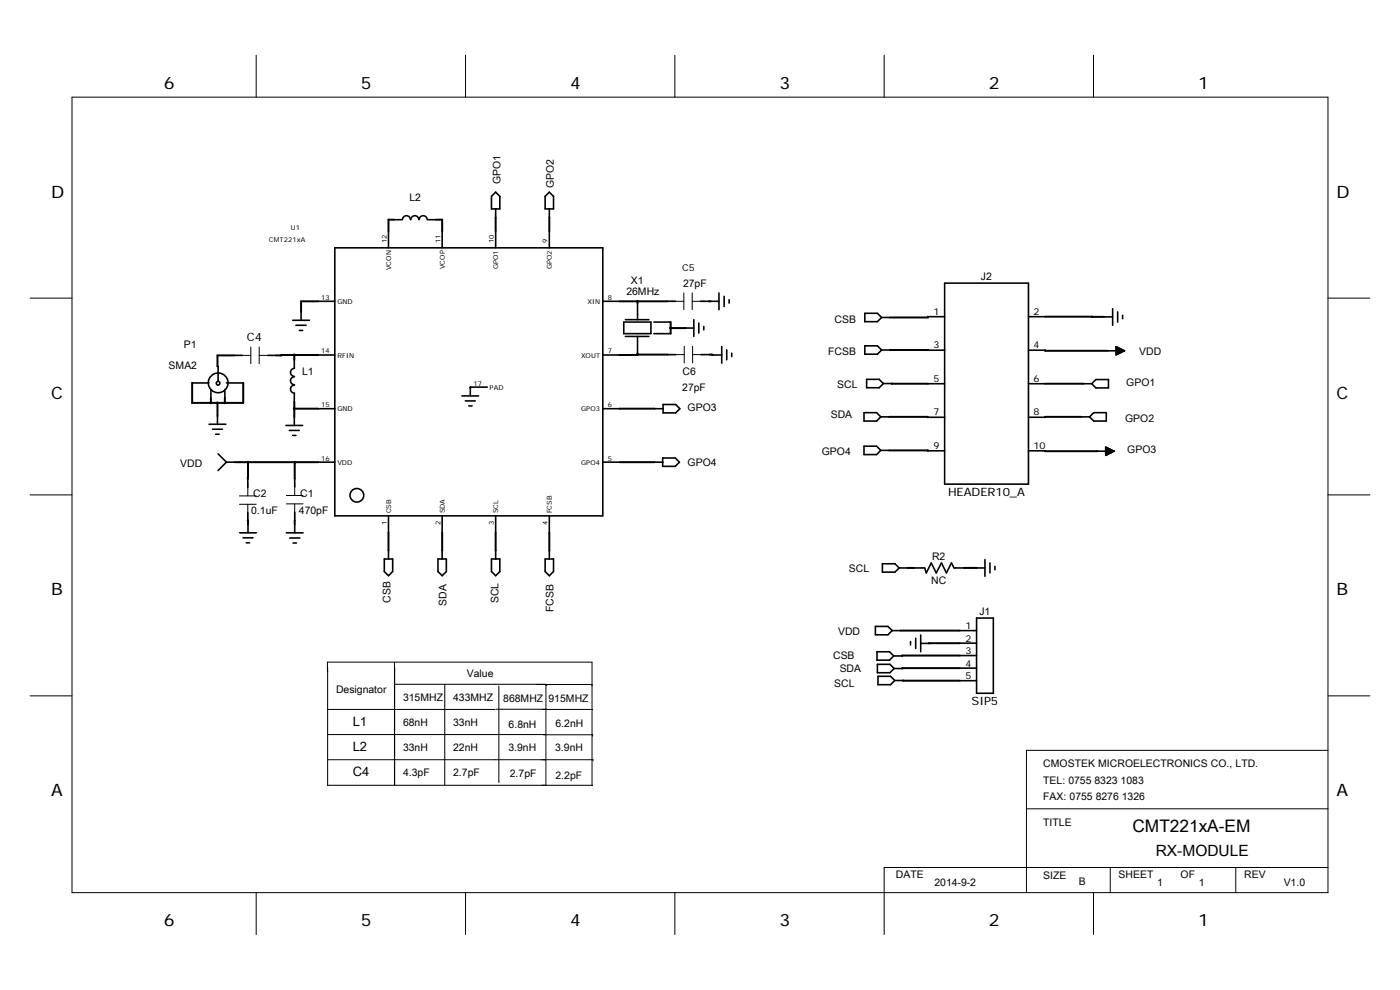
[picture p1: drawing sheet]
<svg xmlns="http://www.w3.org/2000/svg" width="297mm" height="210mm" viewBox="0 0 297 210" stroke-linecap="round" stroke-linejoin="round" font-family="sans-serif">
<g fill="none" stroke="#000" stroke-width=".21">
<path d="M54.3 11.7v8.9M98.8 11.7v8.9M143.2 11.7v8.9M187.6 11.7v8.9M232 11.7v8.9M15.3 20.6h266.4v168.7h-266.4zM6.4 63.2h8.9M49.6 75.4h3.6M53.2 73.6v3.6M55 75.4h2.7M55 73.6v3.6M141.5 63.9h3.6"/>
<path d="M141.6 75.2h3.6M145.1 62.1v3.6M145.2 73.4v3.6M146.8 63.9h2.7M146.8 62.1v3.6M146.9 75.2h2.7M146.9 73.4v3.6M281.7 63.2h8.9M6.4 105h8.9M50.8 105.2h3.5M50.8 107h3.5M52.6 102.5v2.7"/>
<path d="M52.6 107v3.5M60.7 105.1h3.6M60.7 106.9h3.6M62.5 102.4v2.7M62.5 106.9v3.5M281.7 105h8.9M6.4 147.6h8.9M69.5 141.6v24.9M69.5 155.8h46.3M69.5 150.5h35.5M69.5 142.4v-1.9h56.1v26.2l.1-.1-56.2-.1M83.7 140.5l-.1 25.9"/>
<path d="M83.7 141.6v24.9M83.7 145.2h32.1M94.4 145.2v21.3M105.2 150.4l20.5 .2M105.8 145.5l.1 20.4M113.8 145.2h11.8M115.3 155.9h10.4v.3M116 145.4h-.2v21.3M281.7 159.2h-63.9v30.1M281.8 147.6h8.8M69.5 161.2h56.3v.2M115.6 161.2h.1"/>
<path d="M217.8 171.6h63.9M54.3 189.3v8.9M98.8 189.3v8.9M143.2 189.3v8.9M217.8 184h.1M232 189.3v8.9M235.5 184v5.3M262.2 184v5.3M281.7 184h-94.1v14.2"/>
</g>
<g fill="none" stroke="#000" stroke-width=".34">
<path d="M71 52.6h56.9v56.8h-56.9zM82.4 49v3.6M83.6 46.6h1.7M85.4 46.6a.85 .85 0 0 1 .8-.8 .85 .85 0 0 1 .9 .8M87.2 46.6a.85 .85 0 0 1 .8-.8 .85 .85 0 0 1 .8 .8M88.9 46.6a.85 .85 0 0 1 .9-.8 .85 .85 0 0 1 .8 .8M90.7 46.6h1.7M93.8 49v3.6M105.1 44.3v1.8M105.1 49v3.6M105.1 40.8l.9 .8v2.7h-1.7v-2.7zM116.5 44.3v1.8"/>
<path d="M116.5 49v3.6M116.5 40.8l.9 .8v2.7h-1.8v-2.7zM46.3 77.7v3.2M49.6 75.4h1.8M56.8 75.4h1.7M62.1 67.9h3.6M62.4 76.3v1.8M62.5 78.1a.85 .85 0 0 0-.9 .9 .85 .85 0 0 0 .9 .8M62.5 79.9a.85 .85 0 0 0-.9 .9 .85 .85 0 0 0 .9 .8M62.8 69h2.1M63.5 70.1h.7M63.9 66.2v1.7"/>
<path d="M67.5 63.9h3.5M67.5 75.3h3.5M127.9 63.9h3.5M127.9 75.3h3.5M132.3 68.3h5.8v2.5h-5.8zM132.7 67.8h5M132.7 71.4h5M135.2 64.3v3.5M135.2 71.4v3.5M138.7 70.8h3.6M138.7 68.3h3.6M141.5 63.9h1.8"/>
<path d="M141.6 75.2h1.8M145.4 69.6h1.8M147.2 67.8v3.6M148.2 68.5v2.1M148.6 63.9h1.8M148.7 75.2h1.8M149.3 69.2v.8M150.7 63.9h1.8M151.3 75.3h1.8M152.5 62.1v3.6M153.1 73.5v3.5M153.6 62.9v2.1"/>
<path d="M154.2 74.2v2.1M154.7 63.6v.7M155.2 74.9v.7M183.5 66.5h2.6l.9 .8-.9 .9h-2.6zM183.5 73.4h2.6l.9 .8-.9 .9h-2.6zM187 67.3h1.8M187 74.2h1.8M196.8 67.2h3.6M196.8 74.3h3.6M200.4 60.1h17.8v42.6h-17.8zM218.2 67.2h3.5M218.2 74.3h3.5"/>
<path d="M234.3 67.2h1.7M235 74.4h3.5M236 65.5v3.5M236.8 73.5l1.7 .9-1.7 .9zM236.8 75.1h.3M236.8 74.8h1.1M236.8 74h1M236.8 73.7h.3M236.9 73.6v1.6M237.1 66.2v2.1M237.3 73.8v1.2M237.7 73.9v.9"/>
<path d="M238 74.2v.4M238.2 66.9v.7M238.4 74.3v.2M40.8 81.2h3.5M44.4 90h3.5M44.7 82.7v1.8M45.1 91.1h2.1M45.8 92.1h.7M46.1 88.2v1.8M46.3 96.3l1.7 1.7M47.7 82.6v1.8M48 98h1.8"/>
<path d="M48 81.2h3.6M48 98l-1.7 1.8M60.7 90.2h3.5M61.4 91.3h2.1M62.1 92.4h.7M62.4 83.4v1.8M62.4 88.5v1.7M62.5 81.7a.85 .85 0 0 0-.9 .8 .85 .85 0 0 0 .9 .9M67.5 86.7h3.5M67.5 98h3.5M98 84h3.5M98.7 85h2.1"/>
<path d="M99.4 86.1h.8M99.8 82.2v1.8M99.8 82.1h3.6M127.9 86.7h3.5M127.9 98h3.5M138.8 98h1.8M138.9 86.7h1.8M140.6 97.1h2.6l.9 .9-.9 .9h-2.6zM140.7 85.8h2.6l.9 .9-.9 .9h-2.6zM183.3 87.5h2.7l.9 .9-.9 .9h-2.7zM183.3 94.6h2.7l.9 .9-.9 .9h-2.7zM183.8 80.5h2.7l.9 .9-.9 .8h-2.7z"/>
<path d="M186.9 95.5h1.7M186.9 88.4h1.7M187.4 81.4h1.8M196.8 81.4h3.6M196.8 88.5h3.6M196.8 95.6h3.6M218.2 81.4h3.5M218.2 88.5h3.5M218.2 95.6h3.5M229.4 88.4h1.7M229.8 81.4h1.8M231.6 81.4l.9-.9h2.7v1.8h-2.7z"/>
<path d="M232 87.5h2.7v1.8h-2.7l-.9-.9zM232.8 95.7h3.5M234.6 96.4h.4M234.6 94.8l1.7 .9-1.7 .9zM234.6 96.1h1.1M234.6 95.4h1M234.6 95h.3M234.8 94.9v1.6M235.2 95.1v1.2M235.5 95.3v.8M235.9 95.5v.4M236.3 95.7v.1"/>
<path d="M50.8 113h3.6M51.6 114.1h2.1M52.2 115.1h.8M52.6 101.6v1.8M52.6 108.7v1.8M52.6 111.2v1.8M60.7 113h3.6M61.5 114.1h2.1M62.2 115.2h.7M62.5 101.5v1.8M62.5 108.7v1.7M62.5 111.2v1.8"/>
<path d="M81.5 118.6h1.8v2.6l-.9 .9-.9-.9zM82.4 109.4v3.6M82.4 116.8v1.8M92.9 118.6h1.8v2.6l-.9 .9-.9-.9zM93.8 109.4v3.6M93.8 116.8v1.8M104.3 118.6h1.7v2.6l-.9 .9-.8-.9zM105.1 109.4v3.6M105.1 116.8v1.8M115.6 118.6h1.8v2.6l-.9 .9-.9-.9zM116.5 109.4v3.6M116.5 116.8v1.8"/>
<path d="M187.2 119.6h2.7l.8 .9-.8 .9h-2.7zM208.9 118.7v3.6M210 119.4v2.1M185.7 132.9h2.7l.9 .9-.9 .9h-2.7zM186 138.3h2.7l.9 .8-.9 .9h-2.7zM189.3 133.8h1.7M189.6 139.1h1.8M190.7 120.5h1.8M193.2 136.1v.7M193.9 120.5h2.3l.3 1 1.1-2.1 1 2.1 1.1-2.1 1.1 2.1 1-2.1 .6 1.1h2.1M194.3 135.4v2.1M195.3 136.5h1.8"/>
<path d="M195.3 134.7v3.6M203.6 133.8h3.6M203.6 136.4h3.6M203.6 139.1h3.6M207.2 120.5h1.7M207.2 131.1h3.5v16h-3.5zM211.1 120.1v.8M186.1 140.9h2.7l.9 .9-.9 .9h-2.7zM186.3 143.5h2.6l.9 .8-.9 .9h-2.6zM189.7 141.8h1.7M189.8 144.3h1.8M203.6 141.7h3.6"/>
<path d="M203.6 144.4h3.6"/>
<circle cx="46.3" cy="81.3" r=".39"/>
<circle cx="46.3" cy="81.2" r="2.1"/>
<circle cx="75.7" cy="105.1" r="1.45"/>
</g>
<g fill="none" stroke="#000" stroke-width=".42">
<path d="M83.6 46.6h-1.2v2.4M92.4 46.6h1.4v2.4M105.1 46.1v2.9M116.5 46.1v2.9M49.6 75.4h-3.5v2.3h.2M62.4 75.3v1M67.5 63.9h-3.6v2.3M67.5 75.3l-9 .1M131.4 63.9h10.1M135.2 74.9v.4h-3.8M135.2 75.2h6.4M135.2 63.9v.4"/>
<path d="M142.3 68.3v2.5M142.3 69.6h3.1M150.4 63.9h.3M150.5 75.2l.8 .1M188.8 74.2l8 .1M196.8 67.2v.1h-8M221.7 74.3v.1h13.3M221.7 67.2h12.6M231.7 67.2h.1M40.8 81.2v4.3h10.8v-4.3M44.7 84.5v1M46.1 85.5v2.7"/>
<path d="M47.7 84.4v1.1M49.8 98h17.7M52.6 98v3.6M62.4 86.7h5.1M62.4 85.2v3.3M62.5 98v3.5M99.8 82.1v.1M131.4 98h7.4M131.4 86.7h7.5M188.6 88.4l8.2 .1M188.6 95.5l8.2 .1M189.2 81.4h7.6"/>
<path d="M221.7 81.4h8.1M221.7 95.6l11.1 .1M229.4 88.4l-7.7 .1M52.6 110.5v.7M62.5 110.4v.8M82.4 113v3.8M93.8 113v3.8M105.1 113v3.8M116.5 113v3.8M191 133.8h12.6M192.5 120.5h1.4M203.6 136.4l-6.5 .1"/>
<path d="M203.6 139.1h-12.2M204.5 120.5h2.7M191.6 144.3l12 .1M203.6 141.7l-12.2 .1"/>
</g>
<g fill="#000" stroke="#000" stroke-width=".21">
<circle cx="62.4" cy="75.3" r=".19"/>
<circle cx="135.2" cy="75.2" r=".19"/>
<circle cx="135.2" cy="63.9" r=".18"/>
<circle cx="142.3" cy="69.6" r=".19"/>
<circle cx="44.7" cy="85.5" r=".17"/>
<circle cx="46.1" cy="85.5" r=".18"/>
<circle cx="47.7" cy="85.5" r=".18"/>
<circle cx="52.6" cy="98" r=".18"/>
<circle cx="62.4" cy="86.7" r=".18"/>
<circle cx="62.6" cy="98" r=".17"/>
</g>
<text font-size="3.7" x="240.2" y="176.4">CMT221xA-EM</text>
<g font-size="3.6">
<text x="34.8" y="18.8">6</text>
<text x="76.5" y="18.8">5</text>
<text x="121" y="18.8">4</text>
<text x="165.3" y="18.8">3</text>
<text x="209.8" y="18.8">2</text>
<text x="254.2" y="18.8">1</text>
<text x="10.8" y="41.9">D</text>
<text x="283.5" y="41.9">D</text>
<text x="10.8" y="84.6">C</text>
<text x="283.5" y="84.6">C</text>
<text x="10.8" y="126.3">B</text>
<text x="283.5" y="126.3">B</text>
<text x="10.8" y="168.9">A</text>
<text x="283.5" y="168.9">A</text>
<text x="34.8" y="196.5">6</text>
<text x="76.5" y="196.5">5</text>
<text x="121" y="196.5">4</text>
<text x="165.3" y="196.5">3</text>
<text x="209.8" y="196.5">2</text>
<text x="254.2" y="196.5">1</text>
</g>
<text font-size="3.3" x="245.2" y="181.6">RX-MODULE</text>
<g font-size="2.7">
<text x="74.8" y="154">L1</text>
<text x="74.8" y="159.4">L2</text>
<text x="74.8" y="164.7">C4</text>
</g>
<g font-size="2.4">
<text x="52.4" y="72.3">C4</text>
<text x="201.1" y="105.3">HEADER10_A</text>
<text x="206.1" y="149.6">SIP5</text>
</g>
<g font-size="2.2">
<text x="106.2" y="39.1" transform="rotate(-90 106.2 39.1)">GPO1</text>
<text x="117.5" y="40" transform="rotate(-90 117.5 40)">GPO2</text>
<text x="86.9" y="42.7">L2</text>
<text x="208.1" y="59.3">J2</text>
<text x="132.9" y="62.6">26MHz</text>
<text x="133.9" y="60.1">X1</text>
<text x="144.9" y="60.9">27pF</text>
<text x="177" y="68.4">CSB</text>
<text x="39" y="73.9">P1</text>
<text x="175.7" y="75.2">FCSB</text>
<text x="241.7" y="75.3">VDD</text>
<text x="35.8" y="78.2">SMA2</text>
<text x="64.1" y="79.6">L1</text>
<text x="144.7" y="83">27pF</text>
<text x="144.8" y="79.5">C6</text>
<text x="177.6" y="82.2">SCL</text>
<text x="238.9" y="81.9">GPO1</text>
<text x="145.9" y="87.2">GPO3</text>
<text x="176.2" y="88.7">SDA</text>
<text x="238.7" y="89.6">GPO2</text>
<text x="38.2" y="99.1">VDD</text>
<text x="145.9" y="98.9">GPO4</text>
<text x="174.3" y="96.5">GPO4</text>
<text x="239.1" y="96.2">GPO3</text>
<text x="53.7" y="105.5">C2</text>
<text x="63.7" y="105.4">C1</text>
<text x="53.3" y="109.1">0.1uF</text>
<text x="63.4" y="109.1">470pF</text>
<text x="197.7" y="118.7">R2</text>
<text x="180.1" y="121.4">SCL</text>
<text x="197.6" y="123.9">NC</text>
<text x="82.8" y="127.8" transform="rotate(-90 82.8 127.8)">CSB</text>
<text x="94.7" y="128.5" transform="rotate(-90 94.7 128.5)">SDA</text>
<text x="105.7" y="127.9" transform="rotate(-90 105.7 127.9)">SCL</text>
<text x="117.4" y="129.8" transform="rotate(-90 117.4 129.8)">FCSB</text>
<text x="207.8" y="130.4">J1</text>
<text x="177.8" y="134.7">VDD</text>
<text x="99" y="143.5">Value</text>
<text x="176.7" y="139.8">CSB</text>
<text x="178.1" y="142.6">SDA</text>
<text x="71.3" y="146.9">Designator</text>
<text x="85.5" y="148.7">315MHZ</text>
<text x="96.1" y="148.7">433MHZ</text>
<text x="106.8" y="148.8">868MHZ</text>
<text x="116.4" y="148.8">915MHZ</text>
<text x="177" y="145.7">SCL</text>
<text x="85.5" y="154">68nH</text>
<text x="96.1" y="154">33nH</text>
<text x="107.9" y="154.4">6.8nH</text>
<text x="117.8" y="154.3">6.2nH</text>
<text x="85.5" y="159.4">33nH</text>
<text x="96.1" y="159.4">22nH</text>
<text x="107.9" y="159.3">3.9nH</text>
<text x="117.8" y="159.2">3.9nH</text>
<text x="85.5" y="164.7">4.3pF</text>
<text x="96.1" y="164.7">2.7pF</text>
<text x="108.2" y="164.8">2.7pF</text>
<text x="117.8" y="165.3">2.2pF</text>
<text x="221.3" y="166.2">TEL: 0755 8323 1083</text>
<text x="221.3" y="162.7">CMOSTEK MICROELECTRONICS CO., LTD.</text>
<text x="221.3" y="169.8">FAX: 0755 8276 1326</text>
<text x="221.3" y="175.1">TITLE</text>
<text x="190.1" y="186.3">DATE</text>
<text x="198.2" y="188">2014-9-2</text>
<text x="221.3" y="186.5">SIZE</text>
<text x="228.9" y="187.7">B</text>
<text x="237.3" y="186.3">SHEET</text>
<text x="245.5" y="188">1</text>
<text x="250.4" y="186.3">OF</text>
<text x="254.3" y="188">1</text>
<text x="263.9" y="186.3">REV</text>
<text x="272.3" y="188">V1.0</text>
</g>
<g font-size="2">
<text x="144.7" y="57.6">C5</text>
<text x="198.1" y="66.8">1</text>
<text x="219.3" y="66.8">2</text>
<text x="198.1" y="73.9">3</text>
<text x="219.3" y="73.9">4</text>
<text x="198.1" y="81">5</text>
<text x="219.3" y="81">6</text>
<text x="198.1" y="88.1">7</text>
<text x="219.3" y="88.1">8</text>
<text x="198.1" y="95.2">9</text>
<text x="219.3" y="95.2">10</text>
<text x="204.8" y="133.4">1</text>
<text x="204.8" y="136.1">2</text>
<text x="204.8" y="138.7">3</text>
<text x="204.8" y="141.4">4</text>
<text x="204.8" y="144.1">5</text>
</g>
<g font-size="1.4">
<text x="57.1" y="51.4">CMT221xA</text>
<text x="61.7" y="48.8">U1</text>
<text x="82" y="51.5" transform="rotate(-90 82 51.5)">12</text>
<text x="93.4" y="51.5" transform="rotate(-90 93.4 51.5)">11</text>
<text x="104.8" y="51.5" transform="rotate(-90 104.8 51.5)">10</text>
<text x="116.2" y="51.5" transform="rotate(-90 116.2 51.5)">9</text>
<text x="83" y="57.3" transform="rotate(-90 83 57.3)">VCON</text>
<text x="94.4" y="57.1" transform="rotate(-90 94.4 57.1)">VCOP</text>
<text x="105.7" y="57.1" transform="rotate(-90 105.7 57.1)">GPO1</text>
<text x="117.1" y="57.1" transform="rotate(-90 117.1 57.1)">GPO2</text>
<text x="68.1" y="63.6">13</text>
<text x="71.6" y="64.5">GND</text>
<text x="124.7" y="64.5">XIN</text>
<text x="128.9" y="63.6">8</text>
<text x="68.1" y="75">14</text>
<text x="71.6" y="75.9">RFIN</text>
<text x="123.3" y="75.9">XOUT</text>
<text x="128.9" y="75">7</text>
<text x="100.4" y="81.8">17</text>
<text x="103.9" y="82.7">PAD</text>
<text x="68.1" y="86.3">15</text>
<text x="71.6" y="87.2">GND</text>
<text x="123.3" y="87.2">GPO3</text>
<text x="128.9" y="86.3">6</text>
<text x="68.1" y="97.7">16</text>
<text x="71.6" y="98.6">VDD</text>
<text x="123.3" y="98.6">GPO4</text>
<text x="128.9" y="97.7">5</text>
<text x="82" y="111.4" transform="rotate(-90 82 111.4)">1</text>
<text x="83" y="108.9" transform="rotate(-90 83 108.9)">CSB</text>
<text x="93.4" y="111.4" transform="rotate(-90 93.4 111.4)">2</text>
<text x="94.4" y="108.9" transform="rotate(-90 94.4 108.9)">SDA</text>
<text x="104.8" y="111.4" transform="rotate(-90 104.8 111.4)">3</text>
<text x="105.7" y="108.9" transform="rotate(-90 105.7 108.9)">SCL</text>
<text x="116.2" y="111.4" transform="rotate(-90 116.2 111.4)">4</text>
<text x="117.1" y="108.9" transform="rotate(-90 117.1 108.9)">FCSB</text>
</g>
</svg>
